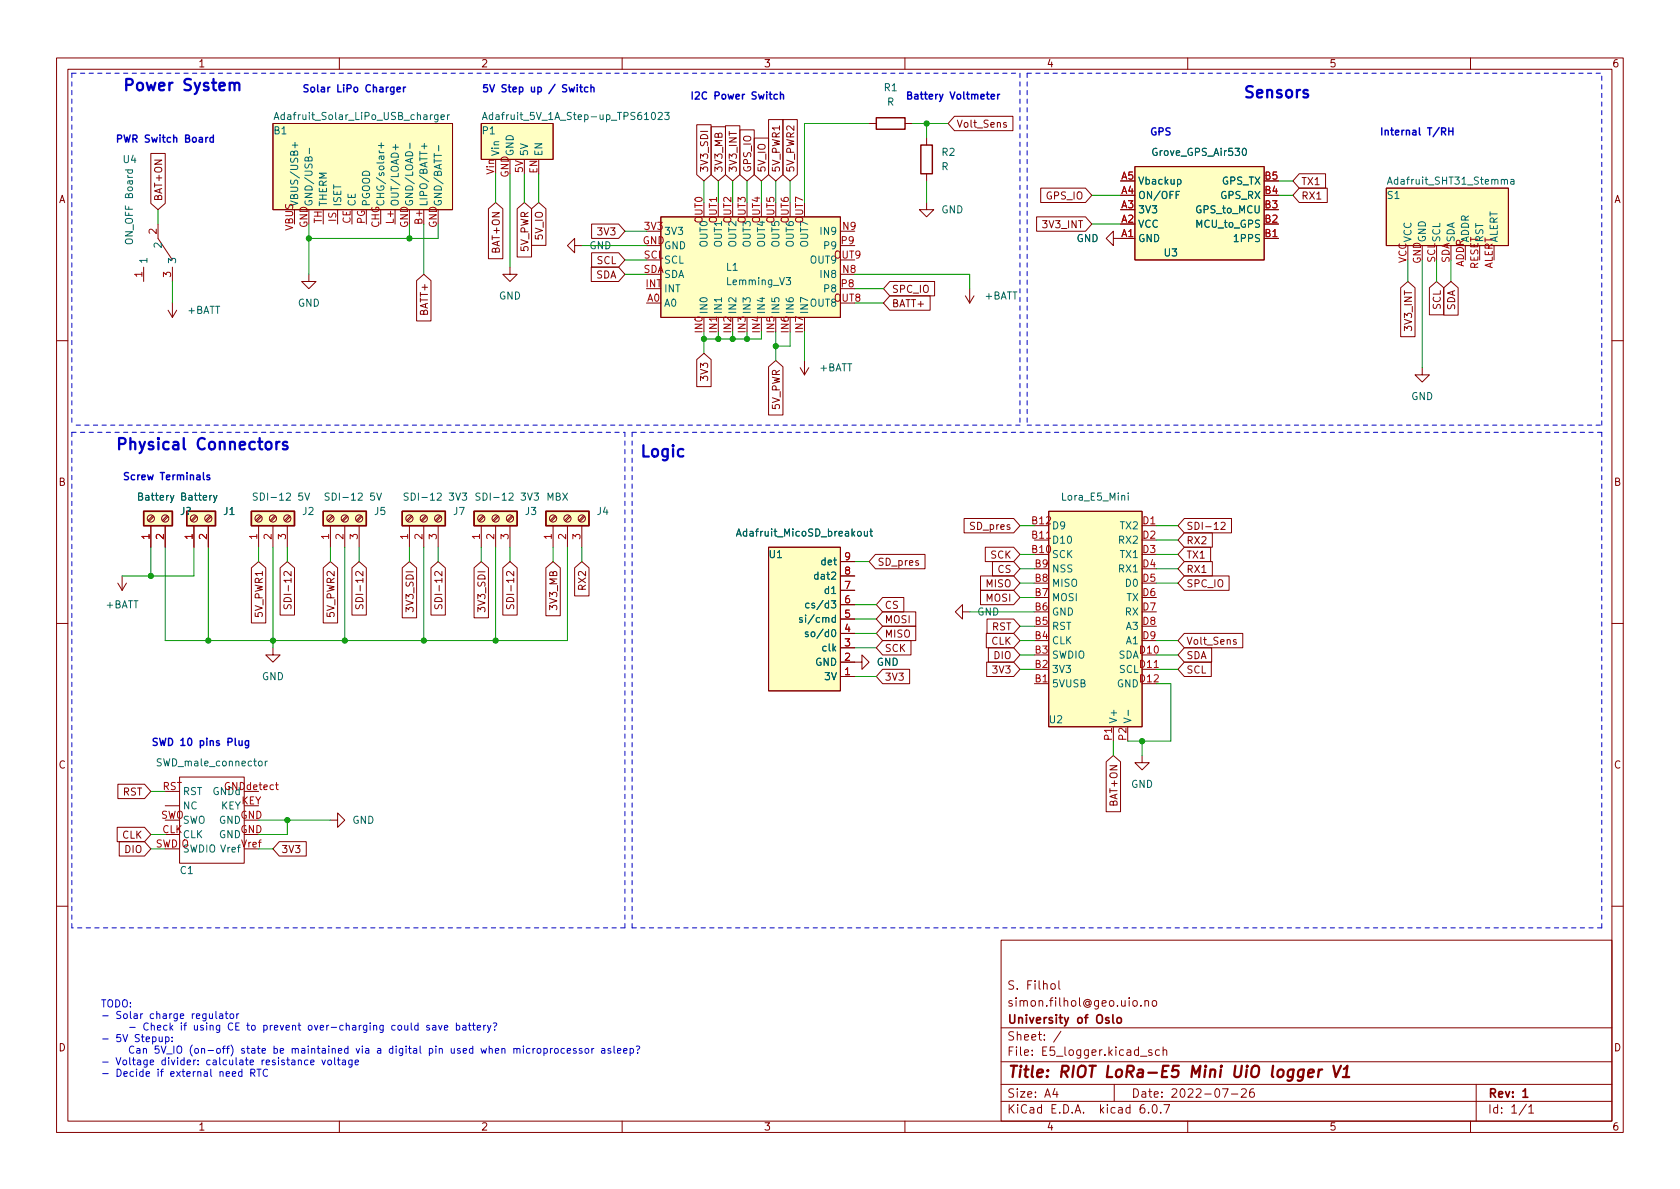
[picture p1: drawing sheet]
<svg xmlns="http://www.w3.org/2000/svg" width="297mm" height="210mm" viewBox="0 0 297 210" stroke-linecap="round" stroke-linejoin="round" font-family="sans-serif">
<g fill="none" stroke="#840000" stroke-width=".18">
<path d="M10 10.2h277v190.1h-277zM12 12.2h273v186.1h-273zM60 10.2v2M110 10.2v2M160 10.2v2M210 10.2v2M260 10.2v2M26.7 27.1h2.5v8.9l-1.3 1.1-1.2-1.1zM27.9 39.6v2.6l2.6 3.8M48.3 21.8h31.7v15.3h-31.7zM85.1 21.8h12.7v6.4h-12.7zM86.4 36.9l1.2-1.1 1.3 1.1v8.8h-2.5z"/>
<path d="M91.4 36.9l1.3-1.1 1.3 1.1v8.5h-2.6zM94 36.9l1.2-1.1 1.3 1.1v6.5h-2.5zM104.6 39.6h4.8l1.1 1.3-1.1 1.3h-4.8zM116.8 38.3h31.8v17.8h-31.8zM123.2 22.1h2.5v8.8l-1.2 1.1-1.3-1.1zM125.7 22.4h2.6v8.5l-1.3 1.1-1.3-1.1zM128.3 22.2h2.5v8.7l-1.3 1.1-1.2-1.1zM130.8 23h2.6v7.9l-1.3 1.1-1.3-1.1zM133.3 24.4h2.6v6.5l-1.3 1.1-1.3-1.1zM135.9 21.1h2.5v9.8l-1.2 1.1-1.3-1.1zM138.4 21.1h2.6v9.8l-1.3 1.1-1.3-1.1zM153.7 21.8h1.2"/>
<path d="M160 21.8h1.3M163.8 35.8v1.3h1.3l-1.3 1.2-1.2-1.2h1.2M163.8 24.4v1.2M163.8 30.7v1.3M168.8 20.6h10.3v2.5h-10.3l-1.2-1.3zM177.9 21.7h-.3l-.2 .1 .1 .2 .4 .1v.3h-.5M183.3 38.3h8.6l1.1 1.3-1.1 1.3h-8.6zM184 33.3h7.9l1.1 1.2-1.1 1.3h-7.9zM200.7 29.5h22.8v16.5h-22.8zM229.7 33.3h5v2.5h-5l-1.1-1.3zM229.7 30.7h4.7v2.6h-4.7l-1.1-1.3zM245.1 33.3h21.6v10.1h-21.6z"/>
<path d="M25.4 47.2v2.6M29.7 54.9l.8 1.2M30.5 47.2v2.6M30.5 53.6v2.5M31.2 54.9l-.7 1.2M54.6 48.5v1.3h1.3l-1.3 1.2-1.3-1.2h1.3M73.7 49.6l1.2-1.1 1.3 1.1v7.2h-2.5zM90.2 47.2v1.3h1.2l-1.2 1.3-1.3-1.3h1.3M101.6 43.4v-1.2l-1.3 1.2 1.3 1.3v-1.3h1.3M104.5 47.2h4.9l1.1 1.3-1.1 1.3h-4.9zM104.6 44.7h4.8l1.1 1.3-1.1 1.2h-4.8zM157.3 49.8h7.9v2.5h-7.9l-1.1-1.3z"/>
<path d="M157.3 52.3h7.2v2.6h-7.2l-1.1-1.3zM170.7 52.3l.7 1.3M171.4 51v2.6M172.2 52.3l-.8 1.3M196.8 42.2v-1.3l-1.2 1.3 1.2 1.2v-1.2h1.3M247.6 50.9l1.3-1.1 1.3 1.1v8.6h-2.6zM252.7 50.9l1.3-1.1 1.3 1.1v4.8h-2.6zM255.3 50.9l1.2-1.1 1.3 1.1v4.8h-2.5zM10 60.2h2M123.2 63.6l1.3-1.1 1.2 1.1v4.8h-2.5zM135.9 64.9l1.3-1.2 1.2 1.2v8.5h-2.5zM141.5 65l.7 1.3"/>
<path d="M142.2 63.7v2.6M143 65l-.8 1.3M251.5 65v1.3h1.2l-1.2 1.3-1.3-1.3h1.3M285 60.2h2M26.7 93v3.8M27 91.2l-.8 .8M27.2 91.4l-.9 .8M29.2 93v3.8M29.5 91.2l-.8 .8M29.7 91.4l-.8 .8M34.3 93v3.8M34.6 91.2l-.8 .8"/>
<path d="M34.8 91.4l-.8 .8M36.8 93v3.8M37.2 91.2l-.9 .8M37.3 91.4l-.8 .8M45.7 93v3.8M46.1 91.2l-.9 .8M46.2 91.4l-.8 .8M48.3 93v3.8M48.6 91.2l-.8 .8M48.8 91.4l-.9 .8M50.8 93v3.8M51.1 91.2l-.8 .8"/>
<path d="M51.3 91.4l-.8 .8M58.4 93v3.8M58.8 91.2l-.9 .8M58.9 91.4l-.8 .8M61 93v3.8M61.3 91.2l-.8 .8M61.5 91.4l-.9 .8M63.5 93v3.8M63.8 91.2l-.8 .8M64 91.4l-.8 .8M72.4 93v3.8M72.7 91.2l-.8 .8"/>
<path d="M72.9 91.4l-.8 .8M74.9 93v3.8M75.3 91.2l-.9 .8M75.4 91.4l-.8 .8M77.5 93v3.8M77.8 91.2l-.8 .8M78 91.4l-.9 .8M85.1 93v3.8M85.4 91.2l-.8 .8M85.6 91.4l-.8 .8M87.6 93v3.8M88 91.2l-.9 .8"/>
<path d="M88.1 91.4l-.8 .8M90.2 93v3.8M90.5 91.2l-.8 .8M90.7 91.4l-.9 .8M97.8 93v3.8M98.1 91.2l-.8 .8M98.3 91.4l-.8 .8M100.3 93v3.8M100.7 91.2l-.9 .8M100.8 91.4l-.8 .8M102.9 93v3.8M103.2 91.2l-.8 .8"/>
<path d="M103.4 91.4l-.9 .8M135.9 96.8h12.7v25.4h-12.7zM148.6 99.3h2.5M154.8 98h8.8v2.6h-8.8l-1.1-1.3zM170.5 91.7h8.7l1.1 1.3-1.1 1.2h-8.7zM174.2 96.8h5l1.1 1.2-1.1 1.3h-5zM175.5 99.3h3.7l1.1 1.3-1.1 1.2h-3.7zM185.4 90.4h16.5v38.1h-16.5zM209.4 91.7h8.3v2.5h-8.3l-1.1-1.2zM209.4 94.2h5v2.6h-5l-1.1-1.3zM209.4 96.8h4.6v2.5h-4.6l-1.1-1.3zM209.4 99.3h5v2.5h-5l-1.1-1.2z"/>
<path d="M215.9 92.5l.5-.1 .2 .3-.8 .9h.8M10 110.2h2M20.8 103.1l.8 1.3M21.6 101.8v2.6M22.4 103.1l-.8 1.3M44.4 100.4l1.3-1.1 1.3 1.1v9.8h-2.6zM48.3 114.5v1.3h1.2l-1.2 1.3-1.3-1.3h1.3M49.5 100.4l1.3-1.1 1.3 1.1v8.4h-2.6zM50.3 106.9l-.1 .5 .1 .2h.4l.2-.6 .3-.1 .3 .3-.1 .4M57.1 100.4l1.3-1.1 1.3 1.1v9.8h-2.6zM62.2 100.4l1.3-1.1 1.3 1.1v8.4h-2.6zM63 106.9l-.1 .5 .1 .2h.4l.2-.6 .3-.1 .3 .3-.1 .4"/>
<path d="M71.1 100.4l1.3-1.1 1.3 1.1v8.8h-2.6zM76.2 100.4l1.3-1.1 1.2 1.1v8.4h-2.5zM76.9 106.9v.5l.1 .2h.3l.3-.6 .3-.1 .2 .3v.4M83.8 100.4l1.3-1.1 1.3 1.1v8.8h-2.6zM88.9 100.4l1.3-1.1 1.2 1.1v8.4h-2.5zM89.6 106.9v.5l.1 .2h.3l.3-.6 .3-.1 .2 .3v.4M96.5 100.4l1.3-1.1 1.3 1.1v8.5h-2.6zM101.6 100.4l1.3-1.1 1.2 1.1v5h-2.5zM148.6 117.1h3.8v-1.3l1.3 1.3-1.3 1.3v-1.3M148.6 119.6h2.5M148.6 114.5h2.5M148.6 112h2.5"/>
<path d="M148.6 109.5h2.5M148.6 106.9h2.5M148.6 104.4h2.5M148.6 101.8h2.5M156.1 108.2h5.8v2.5h-5.8l-1.2-1.2zM156.1 105.7h3.7v2.5h-3.7l-1.2-1.3zM156.1 110.7h5.8v2.6h-5.8l-1.2-1.3zM156.1 113.3h5v2.5h-5l-1.2-1.3zM156.1 118.4h4.7v2.5h-4.7l-1.2-1.3zM170.2 108.2v-1.3l-1.3 1.3 1.3 1.3v-1.3h1.2M173.4 104.4h5.8l1.1 1.3-1.1 1.2h-5.8zM173.4 101.8h5.8l1.1 1.3-1.1 1.3h-5.8z"/>
<path d="M174.4 112h4.8l1.1 1.3-1.1 1.2h-4.8zM174.5 117.1h4.7l1.1 1.3-1.1 1.2h-4.7zM174.5 109.5h4.7l1.1 1.2-1.1 1.3h-4.7zM174.8 114.5h4.4l1.1 1.3-1.1 1.3h-4.4zM209.4 117.1h4.8v2.5h-4.8l-1.1-1.2zM209.4 114.5h4.8v2.6h-4.8l-1.1-1.3zM209.4 112h10.3v2.5h-10.3l-1.1-1.2zM209.4 101.8h7.9v2.6h-7.9l-1.1-1.3zM218.6 113.2l-.3-.1-.2 .2v.2l.5 .1v.3h-.5M285 110.2h2M20.8 138.7h4.8l1.1 1.2-1.1 1.3h-4.8zM31.7 137.4h11.5v15.2h-11.5z"/>
<path d="M195.6 134.7l1.2-1.1 1.3 1.1v8.8h-2.5zM201.9 133.6v1.3h1.3l-1.3 1.2-1.2-1.2h1.2M20.7 146.3h4.9l1.1 1.3-1.1 1.2h-4.9zM21.1 148.8h4.5l1.1 1.3-1.1 1.3h-4.5zM29.2 142.5h2.5M49.4 148.8h4.7v2.6h-4.7l-1.1-1.3zM58.4 145h1.3v-1.2l1.3 1.2-1.3 1.3v-1.3M10 160.2h2M177 166.3h108v32h-108zM185.9 174.1l.2-.2 .4 .2 .1 .5-.2 .3h-.3l-.2-.1zM187.2 173.4v1.3l.2 .2M200.4 177l.4-.1 .3 .3v.4l-.3 .3h-.4l-.1-.3v-.4z"/>
<path d="M201.7 177.8v.1M202.4 177.1l.2-.2 .4 .1 .1 .9M202.4 176.9v1M203.8 177.1l.2-.2 .4 .2 .1 .5-.1 .3h-.4l-.2-.1zM285 160.2h2M60 198.3v2M110 198.3v2M160 198.3v2M177 194.8h108M177 191.8h108M177 187.8h108M177 181.8h108"/>
<path d="M186.5 192.5l-.4 1h1M186.9 193v1M187.6 182.4l-1.3 1.9M197 191.8v3M201.6 186.8h1.2M202.3 195.3a.59 .59 0 0 0-.7 .7v.5l.1 .3h.4l.3-.1v-.5l-.1-.2-.4-.1-.3 .3M203.1 196.7v.1M203.6 185.7l-.3-.1-.2 .2v.3l.5 .1v.4h-.5M203.9 195.4l.2-.1a.81 .81 0 0 1 .6 .7 .81 .81 0 0 1-.3 .8h-.2a.81 .81 0 0 1-.6-.6 .81 .81 0 0 1 .3-.8zM205 185.7l-.4-.1-.3 .3v.4l.1 .3h.6M205.2 196.7v.1M205.6 185.8l.3-.2 .3 .1 .1 .9"/>
<path d="M205.6 185.1v1.5M205.8 195.3h1l-.7 1.5M210 198.3v2M216.1 192.5h1l-.6 1.5M217.7 193.5h1.2M219.5 192.7l.6-.2 .2 .2 .1 .3-1 1h1M221.6 192.5a.59 .59 0 0 0-.7 .7v.5l.2 .3h.4l.2-.1 .1-.5-.2-.2-.4-.1-.3 .3M260 198.3v2M261 191.8v6.5M269.9 195.3l-1.3 1.9M270.3 195.8l.4-.5v1.5M270.3 196.8h.9"/>
<circle cx="26.7" cy="91.7" r=".63"/>
<circle cx="29.2" cy="91.7" r=".63"/>
<circle cx="34.3" cy="91.7" r=".63"/>
<circle cx="36.8" cy="91.7" r=".63"/>
<circle cx="45.7" cy="91.7" r=".63"/>
<circle cx="48.3" cy="91.7" r=".63"/>
<circle cx="50.8" cy="91.7" r=".63"/>
<circle cx="58.4" cy="91.7" r=".63"/>
<circle cx="61" cy="91.7" r=".63"/>
<circle cx="63.5" cy="91.7" r=".63"/>
<circle cx="72.4" cy="91.7" r=".63"/>
<circle cx="74.9" cy="91.7" r=".63"/>
<circle cx="77.5" cy="91.7" r=".63"/>
<circle cx="85.1" cy="91.7" r=".63"/>
<circle cx="87.6" cy="91.7" r=".63"/>
<circle cx="90.2" cy="91.7" r=".63"/>
<circle cx="97.8" cy="91.7" r=".63"/>
<circle cx="100.3" cy="91.7" r=".63"/>
<circle cx="102.9" cy="91.7" r=".63"/>
</g>
<path d="M196.8 179.4v1.3l.2 .2M197.6 180.1l.2-.2 .4 .2 .1 .5-.2 .3h-.3l-.2-.1zM269.3 193l.4-.5v1.5M269.3 194h.8" fill="none" stroke="#840000" stroke-width=".3"/>
<path d="M230.5 189.2a.66 .66 0 0 0-1 .3v.6l.1 .3 .2 .1 .6-.1M230.5 189.1l-.2 1.6a.6 .6 0 0 1-.9 .3M231.3 189.8l1-.2-.1-.4-.1-.1-.6 .1-.2 1 .2 .3 .6-.1M233.2 189.1l-.2 1.4M233.8 189.1l-.4 .1-.2 .3M235.8 188.5l.4 2 .9-2M237.4 190.5h1.2M237.6 189l.6-.5-.2 2" fill="none" stroke="#840000" stroke-width=".4"/>
<g fill="#ffffc2" stroke="#ffffc2" stroke-width=".18">
<path d="M44.4 90.4h7.7v2.6h-7.7z"/>
<path d="M200.7 29.5h22.8v16.5h-22.8z"/>
<path d="M116.8 38.3h31.8v17.8h-31.8z"/>
<path d="M96.5 90.4h7.6v2.6h-7.6z"/>
<path d="M83.8 90.4h7.6v2.6h-7.6z"/>
<path d="M33 90.4h5.1v2.6h-5.1z"/>
<path d="M25.4 90.4h5.1v2.6h-5.1z"/>
<path d="M85.1 21.8h12.7v6.4h-12.7z"/>
<path d="M71.1 90.4h7.6v2.6h-7.6z"/>
<path d="M135.9 96.8h12.7v25.4h-12.7z"/>
<path d="M48.3 21.8h31.7v15.3h-31.7z"/>
<path d="M57.1 90.4h7.7v2.6h-7.7z"/>
<path d="M185.4 90.4h16.5v38.1h-16.5z"/>
<path d="M245.1 33.3h21.6v10.1h-21.6z"/>
</g>
<path d="M154.9 20.8h5.1v2.1h-5.1zM162.8 25.6h2v5.1h-2zM25.4 90.4h5.1v2.6h-5.1zM33 90.4h5.1v2.6h-5.1zM44.4 90.4h7.7v2.6h-7.7zM57.1 90.4h7.7v2.6h-7.7zM71.1 90.4h7.6v2.6h-7.6zM83.8 90.4h7.6v2.6h-7.6zM96.5 90.4h7.6v2.6h-7.6z" fill="none" stroke="#840000" stroke-width=".25"/>
<g fill="none" stroke="#006464" stroke-width=".18">
<path d="M116.4 20l.5-.1 .2 .3-.8 .9h.8M117.5 19.9h.8l-.4 .5 .3 .1v.5l-.1 .1-.6-.1M48.5 21.1l.4-1.2 .4 1.2M48.6 20.8h.6M51.7 25.7h.9M52.2 25.2v1M54.7 26.2v1M66.9 25.7h1M67 26.6l.3 .4M67.4 25.2v1M69.9 25.5v1M72.5 25.3v1"/>
<path d="M74.5 25.9h1M75 25.4v.9M77.4 20.3v1l-.2 .3-.3-.1M77.4 20.4l-.3-.1-.3 .2 .1 .6h.5M77.6 25.7v1M78 20.7l.6-.1-.1-.2-.3-.1-.2 .2v.6h.5M79.1 20.3v.8M79.5 20.3l-.4 .2M85.3 21.1l.4-1.2 .4 1.2M85.4 20.8h.6M208.2 31.8l.4-.1 .2 .3-.1 .5h-.5M208.6 33.8h-.6v1.3"/>
<path d="M219.8 26.3l.2-.1a.68 .68 0 0 1 .4 .7 .68 .68 0 0 1-.4 .6l-.2-.1-.2-.4zM245.3 32.6l.4-1.3 .5 1.3M267.1 31.8h.5l.1 .8M267.7 32l-.4 .1-.2 .2 .2 .3 .4-.1M139 49.1h.8l-.4 .5 .3 .1v.5l-.2 .2-.5-.2M30.7 87.6l-.4 1.2-.2 .1M38.4 87.6l-.5 1.2-.1 .1M45.5 87.2h-.5l-.2 .1v.4l.6 .2 .1 .3-.2 .3-.5-.1M53.9 87.2l.4 1.3 .4-1.3M58.2 87.2h-.5l-.2 .1v.4l.6 .2 .1 .3-.2 .3-.5-.1M66.6 87.2l.4 1.3 .4-1.3M72.2 87.2h-.5l-.2 .1v.4l.5 .2 .2 .3-.3 .3-.5-.1"/>
<path d="M81.7 87.2h.8l-.4 .5 .3 .1v.5l-.1 .2-.6-.2M84.9 87.2h-.5l-.2 .1v.4l.5 .2 .2 .3-.3 .3-.5-.1M94.4 87.2h.8l-.4 .5 .3 .1v.5l-.1 .2-.6-.2M130.2 94.8l.4-1.3 .5 1.3M152.8 94l.1 .7 .3 .1 .2-.1M153.4 94v.8M153.8 94h.5M154 93.5v1.1l.3 .2M199.5 87.2v.1M199.5 87.6v.9M141.8 109.3l-.3-.1-.1 .2v.2l.4 .1v.3h-.4M142.9 111.8l-.3-.1-.2 .2v.2l.5 .1v.3h-.5"/>
<path d="M143 106.7h-.3l-.3 .2 .2 .5h.4M46.9 134.6v.8M47.3 134.6l-.4 .2M198.7 127l1.3 .4-1.3 .4M199.5 125.6v.9"/>
</g>
<g fill="none" stroke="#0000c2" stroke-width=".25">
<path d="M70.2 15.8l.6-.1-.1-.2-.3-.1-.2 .2 .1 .6h.4M71.3 15.4v.9M71.7 15.4l-.4 .2M102.1 15v.1M102.1 15.4v.9M102.5 15.4h.5M102.7 15v1.1l.3 .2M103.9 15.5l-.3-.1-.3 .2 .2 .6h.4M104.5 15.5l.2-.1 .3 .1v.8M104.5 15v1.3M137.4 16.7h-.3l-.3 .2 .2 .6h.4M138 16.8l.2-.1h.3v.8"/>
<path d="M138 16.3v1.2M175.2 17.1l.6-.1v-.3h-.4l-.2 .2 .1 .6h.5M176.4 16.7v.8M176.8 16.7l-.4 .2M37.7 24.4l-.3-.1-.3 .2 .1 .6h.5M37.7 23.9v1.2M254.9 23.3l.6-.1 .1-.2v-.3l-.7-.1v1.3M255.2 23.3l.4 .6M256.2 22.6v1.3M256.2 23.2h.7M256.9 22.6v1.3M37.1 84h-.3l-.2 .2v.1l.5 .2v.3h-.5"/>
<path d="M42.3 131v.8h.3l.2-.1M42.8 131v.8M43.9 131v1l-.2 .2h-.3M43.9 131h-.3l-.3 .2 .2 .6h.4"/>
</g>
<path d="M40.6 14.8a.5 .5 0 0 1 .9 .1v1.1M41.5 14.9l.3-.3 .4 .1 .1 1.3M48.9 78.1v1.4M49.4 78.1a.51 .51 0 0 0-.5 .4M50.8 78.2l-.5-.1-.3 .3 .1 .3 .7 .2 .1 .2-.1 .3-.2 .1-.6-.1" fill="none" stroke="#0000c2" stroke-width=".4"/>
<g fill="none" stroke="#0000c2" stroke-width=".18">
<path d="M37 179.3l.1 .8h.3l.2-.1M37.6 179.3v.8M38.2 178.8v1.1l.2 .2M38.8 179.3h.5l.1 .8M39.4 179.6h-.4l-.2 .2 .2 .3h.4M39.8 179.3h.5M40 178.8v1.1l.3 .2M40.8 179.3h.3l.2 .2v.4l-.2 .2h-.3l-.1-.2zM41.9 179.3v.8M42.2 179.3l-.3 .2M28.1 183.4l.1 .7 .3 .1 .2-.1M28.7 183.4v.8"/>
<path d="M29.3 183.4h.3l.3 .2-.1 .5h-.5M29.3 183.4v1.2M30.4 184.1v.1M30.4 183.4v.1M41.1 189.9l.6-.1-.1-.2-.3-.1-.2 .2v.6h.5M42.8 189.6l-.4-.1-.2 .2 .1 .6h.5M42.8 189.1v1.2M44.3 189.7h.6l.2-.2-.1-.3-.7-.1v1.2M44.6 189.7l.5 .6M45.8 189.1v1.2M47.3 189.2a.6 .6 0 0 0-.8 .4 .6 .6 0 0 0 .6 .7l.2-.1M54.4 187.5l-.3-.1-.3 .3 .2 .5h.4"/>
<path d="M54.9 187.9l.6-.2v-.2l-.4-.1-.2 .2 .1 .6h.5M56.9 187.4l.3 .9 .3-.9M58.1 187.5l.3-.1 .2 .3v.4l-.2 .2-.3-.1-.1-.1zM59.2 187v1.1l.1 .2M59.6 187.4h.5M59.8 187v1.1l.3 .2M60.6 187.5h.4l.1 .8M61.1 187.7l-.4 .1-.2 .2 .2 .3 .4-.1M62.2 187.4v1.1l-.2 .2h-.3M62.2 187.5l-.3-.1-.3 .3 .2 .5h.4M62.8 187.9l.6-.2-.1-.2-.3-.1-.2 .2 .1 .6h.4M69.9 181.4l-.4-.1-.2 .3 .1 .5h.5"/>
<path d="M70.5 181.4l.3-.1 .2 .3v.3l-.2 .3-.3-.1-.2-.2zM71.6 181.3v.8l.3 .1 .2-.2M72.1 181.3v.9M72.7 180.9v1.1l.2 .2M73.9 181.4l-.3-.1-.3 .3 .1 .5h.5M73.9 180.9v1.3M75.9 181.4l-.3-.1-.2 .2 .1 .2 .4 .1v.3h-.5M76.5 181.4h.5l.1 .8M77.1 181.6l-.5 .1-.1 .2 .1 .3 .5-.1M77.5 181.3l.3 .9 .4-.9M78.6 181.7l.6-.1-.1-.2-.3-.1-.2 .2v.6h.5M80.7 181.4l.4-.1 .2 .3-.1 .5h-.5"/>
<path d="M80.7 180.9v1.3M81.8 181.4h.5l.1 .8M82.4 181.6l-.4 .1-.2 .2 .2 .3 .4-.1M82.8 181.3h.5M83 180.9v1.1l.3 .2M83.5 181.3h.5M83.7 180.9v1.1l.3 .2M84.4 181.7l.6-.1-.1-.2-.3-.1-.2 .2v.6h.5M85.5 181.3v.9M85.9 181.3l-.4 .3M86.2 181.3l.3 .9M86.8 181.3l-.4 1.2-.2 .1"/>
<path d="M87.2 181l.4-.1 .2 .2-.3 .6M87.5 182v.2M90.9 185.5l.1-.1 .3 .1 .1 .7M90.9 185.4v.8M91.4 185.6l.2-.2 .3 .1v.7M92.5 185v.1M92.5 185.4v.8M93.7 185.5l-.4-.1-.2 .2 .1 .6h.5M94.2 185.4v.8M94.6 185.4l-.4 .2M95.1 185.5l.3-.1 .2 .2v.4l-.2 .2h-.3l-.1-.2zM96.2 185.5l.3-.1 .3 .2-.1 .6h-.5"/>
<path d="M96.2 185.4v1.3M97.3 185.4v.8M97.7 185.4l-.4 .2M98.2 185.5l.3-.1 .2 .2v.4l-.2 .2h-.3l-.2-.2zM99.8 185.5l-.4-.1-.2 .2 .1 .6h.5M100.3 185.8l.6-.1-.1-.2-.3-.1-.2 .2v.6h.5M101.9 185.5l-.3-.1-.2 .2v.2l.5 .1v.3h-.5M102.9 185.5l-.3-.1-.2 .2 .1 .2 .4 .1v.3h-.5M103.6 185.5l.3-.1 .2 .2v.4l-.2 .2h-.3l-.2-.2zM104.6 185.4v.8M105 185.4l-.4 .2M106.4 185.5h.5v.7"/>
<path d="M106.9 185.7l-.4 .1-.2 .1 .2 .3h.4M108 185.5l-.3-.1-.2 .2v.2l.5 .1v.3h-.5M108.6 185v1.1l.2 .1M109.2 185.8l.6-.1-.1-.2-.3-.1-.2 .2v.6h.5M110.3 185.8l.6-.1-.1-.2-.4-.1-.1 .2v.6h.5M111.4 185.5l.4-.1 .2 .2-.1 .6h-.5M111.4 185.4v1.3M112.5 185h.4l.2 .2-.4 .6M112.7 186.1v.1"/>
</g>
<g fill="none" stroke="#0000c2" stroke-width=".18" stroke-dasharray=".8 .8">
<path d="M12.7 12.9v62.3M12.7 12.9h167.6M180.3 12.9v62.3M181.6 12.9v62.3M181.6 12.9h101.6M12.7 76.4v87.7M12.7 76.4h97.8M110.5 76.4v87.7M111.8 76.4h171.4M111.8 76.4v87.7M180.3 75.2h-167.6M181.6 75.2h101.6"/>
<path d="M283.2 75.2v-62.3M110.5 164.1h-97.8M111.8 164.1h171.4M283.2 164.1v-87.7"/>
</g>
<g fill="none" stroke="#009600" stroke-width=".18">
<path d="M27.9 37.1v2.5M54.6 39.6v8.9M72.4 39.6v2.6M74.9 39.6v8.9M77.5 39.6v2.6h-22.9M87.6 30.7v5.1M90.2 30.7v16.5M92.7 30.7v5.1M95.2 30.7v5.1M124.5 32v3.8M127 32v3.8M129.5 32v3.8"/>
<path d="M132.1 32v3.8M134.6 32v3.8M137.2 32v3.8M139.7 32v3.8M153.7 21.8h-11.5v14M161.3 21.8h6.3M163.8 21.8v2.6M163.8 32v3.8M193 39.6h5.1M193 34.5h5.1M226.1 34.5h2.5M226.1 32h2.5"/>
<path d="M30.5 49.8v3.8M102.9 43.4h11.4M110.5 48.5h3.8M110.5 40.9h3.8M110.5 46h3.8M124.5 58.7v3.8M127 58.7v1.2M129.5 58.7v1.2M132.1 58.7v1.2M134.6 58.7v1.2h-10.1M137.2 58.7v5M139.7 58.7v2.5h-2.5"/>
<path d="M142.2 58.7v5M151.1 48.5h20.3v2.5M151.1 53.6h5.1M151.1 51h5.1M248.9 46v3.8M251.5 46v19M254 46v3.8M256.5 46v3.8M26.7 96.8v5M29.2 96.8v16.5h71.1v-16.5M34.3 96.8v5h-12.7M36.8 96.8v16.5"/>
<path d="M45.7 96.8v2.5M48.3 96.8v17.7M50.8 96.8v2.5M58.4 96.8v2.5M61 96.8v16.5M63.5 96.8v2.5M72.4 96.8v2.5M74.9 96.8v16.5M77.5 96.8v2.5M85.1 96.8v2.5M87.6 96.8v16.5M90.2 96.8v2.5"/>
<path d="M97.8 96.8v2.5M102.9 96.8v2.5M151.1 99.3h2.6M180.3 98h2.6M180.3 93h2.6M204.5 98h3.8M204.5 93h3.8M204.5 95.5h3.8M151.1 119.6h3.8M151.1 109.5h3.8M151.1 112h3.8M151.1 106.9h3.8"/>
<path d="M151.1 114.5h3.8M171.4 108.2h11.5M180.3 105.7h2.6M180.3 103.1h2.6M180.3 100.6h2.6M180.3 113.3h2.6M180.3 110.7h2.6M180.3 118.4h2.6M180.3 115.8h2.6M204.5 103.1h3.8M204.5 100.6h3.8M204.5 113.3h3.8"/>
<path d="M204.5 118.4h3.8M204.5 115.8h3.8M26.7 139.9h2.5M196.8 131.1v2.5M201.9 131.1v2.5M204.5 120.9h2.5v10.2h-7.6M26.7 147.6h2.5M26.7 150.1h2.5M45.7 145h12.7M45.7 150.1h2.6M50.8 145v2.6h-5.1"/>
</g>
<g fill="#009600" stroke="#009600" stroke-width=".18">
<circle cx="50.8" cy="145" r=".46"/>
<circle cx="74.9" cy="113.3" r=".46"/>
<circle cx="87.6" cy="113.3" r=".46"/>
<circle cx="137.2" cy="61.2" r=".46"/>
<circle cx="129.5" cy="59.9" r=".46"/>
<circle cx="132.1" cy="59.9" r=".46"/>
<circle cx="127" cy="59.9" r=".46"/>
<circle cx="124.5" cy="59.9" r=".46"/>
<circle cx="163.8" cy="21.8" r=".46"/>
<circle cx="54.6" cy="42.2" r=".46"/>
<circle cx="72.4" cy="42.2" r=".46"/>
<circle cx="26.7" cy="101.8" r=".46"/>
<circle cx="36.8" cy="113.3" r=".46"/>
<circle cx="48.3" cy="113.3" r=".46"/>
<circle cx="61" cy="113.3" r=".46"/>
<circle cx="201.9" cy="131.1" r=".46"/>
</g>
<g font-size="2.8" fill="#0000c2">
<text x="21.6" y="16.1">Power System</text>
<text x="219.7" y="17.3">Sensors</text>
<text x="20.3" y="79.6">Physical Connectors</text>
<text x="113" y="80.8">Logic</text>
</g>
<text font-size="2.8" fill="#840000" x="178" y="190.6">Title: RIOT LoRa-E5 Mini UiO logger V1</text>
<g font-size="2.1" fill="#840000">
<text x="178" y="178">simon.filhol@geo.uio.no</text>
<text x="178" y="175">S. Filhol</text>
<text x="178" y="184">Sheet: /</text>
<text x="178" y="181">University of Oslo</text>
<text x="178" y="186.7">File: E5_logger.kicad_sch</text>
<text x="178" y="196.9">KiCad E.D.A. kicad 6.0.7</text>
<text x="178" y="194.1">Size: A4</text>
<text x="200" y="194.1">Date: 2022-07-26</text>
<text x="263" y="194.1">Rev: 1</text>
<text x="263" y="196.9">Id: 1/1</text>
</g>
<g font-size="1.8" fill="#840000">
<text x="35" y="11.9">1</text>
<text x="85" y="11.9">2</text>
<text x="135" y="11.9">3</text>
<text x="185" y="11.9">4</text>
<text x="235" y="11.9">5</text>
<text x="285" y="11.9">6</text>
<text x="169.1" y="22.6">Volt_Sens</text>
<text x="10.3" y="35.9">A</text>
<text x="28.7" y="35.6" transform="rotate(-90 28.7 35.6)">BAT+ON</text>
<text x="125.2" y="30.6" transform="rotate(-90 125.2 30.6)">3V3_SDI</text>
<text x="127.7" y="30.6" transform="rotate(-90 127.7 30.6)">3V3_MB</text>
<text x="130.3" y="30.6" transform="rotate(-90 130.3 30.6)">3V3_INT</text>
<text x="132.8" y="30.6" transform="rotate(-90 132.8 30.6)">GPS_IO</text>
<text x="135.3" y="30.6" transform="rotate(-90 135.3 30.6)">5V_IO</text>
<text x="137.9" y="30.6" transform="rotate(-90 137.9 30.6)">5V_PWR1</text>
<text x="140.4" y="30.6" transform="rotate(-90 140.4 30.6)">5V_PWR2</text>
<text x="185" y="35.3">GPS_IO</text>
<text x="230" y="35.3">RX1</text>
<text x="230" y="32.7">TX1</text>
<text x="285.3" y="35.9">A</text>
<text x="105.9" y="41.6">3V3</text>
<text x="184.6" y="40.3">3V3_INT</text>
<text x="88.4" y="44.6" transform="rotate(-90 88.4 44.6)">BAT+ON</text>
<text x="93.4" y="44.5" transform="rotate(-90 93.4 44.5)">5V_PWR</text>
<text x="96" y="42.3" transform="rotate(-90 96 42.3)">5V_IO</text>
<text x="105.5" y="46.7">SCL</text>
<text x="105.3" y="49.2">SDA</text>
<text x="157.6" y="51.8">SPC_IO</text>
<text x="75.7" y="55.7" transform="rotate(-90 75.7 55.7)">BATT+</text>
<text x="157.6" y="54.3">BATT+</text>
<text x="249.6" y="58.2" transform="rotate(-90 249.6 58.2)">3V3_INT</text>
<text x="254.7" y="54.7" transform="rotate(-90 254.7 54.7)">SCL</text>
<text x="257.3" y="54.9" transform="rotate(-90 257.3 54.9)">SDA</text>
<text x="125.2" y="67.1" transform="rotate(-90 125.2 67.1)">3V3</text>
<text x="137.9" y="72.5" transform="rotate(-90 137.9 72.5)">5V_PWR</text>
<text x="10.3" y="85.9">B</text>
<text x="285.3" y="85.9">B</text>
<text x="171.7" y="93.7">SD_pres</text>
<text x="209.7" y="93.7">SDI-12</text>
<text x="155.1" y="100">SD_pres</text>
<text x="175.2" y="98.8">SCK</text>
<text x="176.5" y="101.3">CS</text>
<text x="209.7" y="96.2">RX2</text>
<text x="209.7" y="98.8">TX1</text>
<text x="209.7" y="101.3">RX1</text>
<text x="51.5" y="106.2" transform="rotate(-90 51.5 106.2)">SDI-12</text>
<text x="64.2" y="106.2" transform="rotate(-90 64.2 106.2)">SDI-12</text>
<text x="73.1" y="107.8" transform="rotate(-90 73.1 107.8)">3V3_SDI</text>
<text x="78.2" y="106.2" transform="rotate(-90 78.2 106.2)">SDI-12</text>
<text x="85.8" y="107.8" transform="rotate(-90 85.8 107.8)">3V3_SDI</text>
<text x="90.9" y="106.2" transform="rotate(-90 90.9 106.2)">SDI-12</text>
<text x="98.5" y="107.6" transform="rotate(-90 98.5 107.6)">3V3_MB</text>
<text x="103.6" y="104.2" transform="rotate(-90 103.6 104.2)">RX2</text>
<text x="156.4" y="107.7">CS</text>
<text x="174.4" y="106.4">MOSI</text>
<text x="174.4" y="103.8">MISO</text>
<text x="209.7" y="103.8">SPC_IO</text>
<text x="46.4" y="109" transform="rotate(-90 46.4 109)">5V_PWR1</text>
<text x="59.1" y="109" transform="rotate(-90 59.1 109)">5V_PWR2</text>
<text x="156.4" y="110.2">MOSI</text>
<text x="156.4" y="112.7">MISO</text>
<text x="175.4" y="111.5">RST</text>
<text x="156.4" y="115.3">SCK</text>
<text x="175.3" y="114">CLK</text>
<text x="175.8" y="119.1">3V3</text>
<text x="175.8" y="116.5">DIO</text>
<text x="209.7" y="119.1">SCL</text>
<text x="209.7" y="116.5">SDA</text>
<text x="209.7" y="114">Volt_Sens</text>
<text x="156.4" y="120.4">3V3</text>
<text x="10.3" y="135.9">C</text>
<text x="285.3" y="135.9">C</text>
<text x="21.7" y="140.7">RST</text>
<text x="197.6" y="142.3" transform="rotate(-90 197.6 142.3)">BAT+ON</text>
<text x="21.6" y="148.3">CLK</text>
<text x="22.1" y="150.8">DIO</text>
<text x="49.7" y="150.8">3V3</text>
<text x="10.3" y="185.9">D</text>
<text x="285.3" y="185.9">D</text>
<text x="35" y="199.9">1</text>
<text x="85" y="199.9">2</text>
<text x="135" y="199.9">3</text>
<text x="185" y="199.9">4</text>
<text x="235" y="199.9">5</text>
<text x="285" y="199.9">6</text>
</g>
<g font-size="1.8" fill="#0000c2">
<text x="53.3" y="16.3">Solar LiPo Charger</text>
<text x="85.1" y="16.3">5V Step up / Switch</text>
<text x="121.9" y="17.6">I2C Power Switch</text>
<text x="160" y="17.6">Battery Voltmeter</text>
<text x="203.2" y="23.9">GPS</text>
<text x="243.8" y="23.9">Internal T/RH</text>
<text x="20.3" y="25.2">PWR Switch Board</text>
<text x="21.6" y="84.9">Screw Terminals</text>
<text x="26.7" y="131.9">SWD 10 pins Plug</text>
<text x="17.8" y="178.1">TODO:</text>
<text x="17.8" y="180.2">- Solar charge regulator</text>
<text x="17.8" y="184.3">- 5V Stepup:</text>
<text x="18.3" y="182.2">- Check if using CE to prevent over-charging could save battery?</text>
<text x="17.8" y="188.4">- Voltage divider: calculate resistance voltage</text>
<text x="17.8" y="190.4">- Decide if external need RTC</text>
<text x="18.3" y="186.3">Can 5V_IO (on-off) state be maintained via a digital pin used when microprocessor asleep?</text>
</g>
<g font-size="1.8" fill="#006464">
<text x="156.3" y="16.1">R1</text>
<text x="48.4" y="23.7">B1</text>
<text x="49.4" y="21.2">Adafruit_Solar_LiPo_USB_charger</text>
<text x="85.3" y="23.7">P1</text>
<text x="86.8" y="21.2">Adafruit_5V_1A_Step-up_TPS61023</text>
<text x="156.8" y="18.7">R</text>
<text x="21.8" y="28.8">U4</text>
<text x="88.3" y="27.7" transform="rotate(-90 88.3 27.7)">Vin</text>
<text x="90.8" y="27.7" transform="rotate(-90 90.8 27.7)">GND</text>
<text x="93.3" y="27.7" transform="rotate(-90 93.3 27.7)">5V</text>
<text x="95.9" y="27.7" transform="rotate(-90 95.9 27.7)">EN</text>
<text x="166.6" y="27.6">R2</text>
<text x="204" y="27.6">Grove_GPS_Air530</text>
<text x="166.4" y="30.1">R</text>
<text x="201.2" y="35.2">ON/OFF</text>
<text x="201.2" y="32.6">Vbackup</text>
<text x="215.8" y="35.2">GPS_RX</text>
<text x="216" y="32.6">GPS_TX</text>
<text x="245.3" y="35.2">S1</text>
<text x="246" y="32.6">Adafruit_SHT31_Stemma</text>
<text x="52.7" y="36.6" transform="rotate(-90 52.7 36.6)">VBUS/USB+</text>
<text x="55.2" y="36.6" transform="rotate(-90 55.2 36.6)">GND/USB-</text>
<text x="57.8" y="36.6" transform="rotate(-90 57.8 36.6)">THERM</text>
<text x="60.3" y="36.6" transform="rotate(-90 60.3 36.6)">ISET</text>
<text x="62.9" y="36.6" transform="rotate(-90 62.9 36.6)">CE</text>
<text x="65.4" y="36.6" transform="rotate(-90 65.4 36.6)">PGOOD</text>
<text x="67.9" y="36.6" transform="rotate(-90 67.9 36.6)">CHG/solar+</text>
<text x="70.5" y="36.6" transform="rotate(-90 70.5 36.6)">OUT/LOAD+</text>
<text x="73" y="36.6" transform="rotate(-90 73 36.6)">GND/LOAD-</text>
<text x="75.6" y="36.6" transform="rotate(-90 75.6 36.6)">LIPO/BATT+</text>
<text x="78.1" y="36.6" transform="rotate(-90 78.1 36.6)">GND/BATT-</text>
<text x="117.3" y="41.5">3V3</text>
<text x="145.3" y="41.5">IN9</text>
<text x="166.4" y="37.7">GND</text>
<text x="201.2" y="40.3">VCC</text>
<text x="201.2" y="37.7">3V3</text>
<text x="211.6" y="40.3">MCU_to_GPS</text>
<text x="211.6" y="37.7">GPS_to_MCU</text>
<text x="23.5" y="42.9" transform="rotate(-90 23.5 42.9)">ON_OFF Board</text>
<text x="26" y="46.7" transform="rotate(-90 26 46.7)">1</text>
<text x="28.6" y="43.6" transform="rotate(-90 28.6 43.6)">2</text>
<text x="31.1" y="46.7" transform="rotate(-90 31.1 46.7)">3</text>
<text x="104.2" y="44.1">GND</text>
<text x="117.3" y="44.1">GND</text>
<text x="117.3" y="46.6">SCL</text>
<text x="125.1" y="43.6" transform="rotate(-90 125.1 43.6)">OUT0</text>
<text x="127.6" y="43.6" transform="rotate(-90 127.6 43.6)">OUT1</text>
<text x="128.4" y="47.9">L1</text>
<text x="130.2" y="43.6" transform="rotate(-90 130.2 43.6)">OUT2</text>
<text x="132.7" y="43.6" transform="rotate(-90 132.7 43.6)">OUT3</text>
<text x="135.3" y="43.6" transform="rotate(-90 135.3 43.6)">OUT4</text>
<text x="137.8" y="43.6" transform="rotate(-90 137.8 43.6)">OUT5</text>
<text x="140.3" y="43.6" transform="rotate(-90 140.3 43.6)">OUT6</text>
<text x="142.9" y="43.6" transform="rotate(-90 142.9 43.6)">OUT7</text>
<text x="143.4" y="46.6">OUT9</text>
<text x="145.9" y="44.1">P9</text>
<text x="190.3" y="42.8">GND</text>
<text x="201.2" y="42.8">GND</text>
<text x="205.9" y="45.3">U3</text>
<text x="218.5" y="42.8">1PPS</text>
<text x="249.6" y="42.9" transform="rotate(-90 249.6 42.9)">VCC</text>
<text x="252.1" y="42.9" transform="rotate(-90 252.1 42.9)">GND</text>
<text x="254.6" y="42.9" transform="rotate(-90 254.6 42.9)">SCL</text>
<text x="257.2" y="42.9" transform="rotate(-90 257.2 42.9)">SDA</text>
<text x="262.3" y="42.9" transform="rotate(-90 262.3 42.9)">RST</text>
<text x="264.8" y="42.9" transform="rotate(-90 264.8 42.9)">ALERT</text>
<text x="88.2" y="53">GND</text>
<text x="117.3" y="51.7">INT</text>
<text x="117.3" y="49.1">SDA</text>
<text x="128.7" y="50.4">Lemming_V3</text>
<text x="145.3" y="49.1">IN8</text>
<text x="145.9" y="51.7">P8</text>
<text x="174.1" y="53">+BATT</text>
<text x="33.2" y="55.5">+BATT</text>
<text x="52.6" y="54.2">GND</text>
<text x="117.3" y="54.2">A0</text>
<text x="125.1" y="55.6" transform="rotate(-90 125.1 55.6)">IN0</text>
<text x="127.6" y="55.6" transform="rotate(-90 127.6 55.6)">IN1</text>
<text x="130.2" y="55.6" transform="rotate(-90 130.2 55.6)">IN2</text>
<text x="132.7" y="55.6" transform="rotate(-90 132.7 55.6)">IN3</text>
<text x="135.3" y="55.6" transform="rotate(-90 135.3 55.6)">IN4</text>
<text x="137.8" y="55.6" transform="rotate(-90 137.8 55.6)">IN5</text>
<text x="140.3" y="55.6" transform="rotate(-90 140.3 55.6)">IN6</text>
<text x="142.9" y="55.6" transform="rotate(-90 142.9 55.6)">IN7</text>
<text x="143.4" y="54.2">OUT8</text>
<text x="144.9" y="65.7">+BATT</text>
<text x="249.5" y="70.7">GND</text>
<text x="24.5" y="88.5">Battery</text>
<text x="32.1" y="88.5">Battery</text>
<text x="45.6" y="88.5">SDI-12 5V</text>
<text x="58.3" y="88.5">SDI-12 5V</text>
<text x="72.4" y="88.5">SDI-12 3V3</text>
<text x="85.1" y="88.5">SDI-12 3V3</text>
<text x="96.6" y="88.5">MBX</text>
<text x="187.9" y="88.5">Lora_E5_Mini</text>
<text x="31.8" y="91.1">J?</text>
<text x="39.6" y="91.1">J1</text>
<text x="53.5" y="91.1">J2</text>
<text x="66.2" y="91.1">J5</text>
<text x="80.2" y="91.1">J7</text>
<text x="92.9" y="91.1">J3</text>
<text x="105.6" y="91.1">J4</text>
<text x="130.9" y="94.9">Adafruit_MicoSD_breakout</text>
<text x="185.9" y="93.6">D9</text>
<text x="198.2" y="93.6">TX2</text>
<text x="136" y="98.7">U1</text>
<text x="145.4" y="99.9">det</text>
<text x="185.9" y="98.7">SCK</text>
<text x="185.9" y="96.1">D10</text>
<text x="185.9" y="101.2">NSS</text>
<text x="198" y="96.1">RX2</text>
<text x="198" y="101.2">RX1</text>
<text x="198.2" y="98.7">TX1</text>
<text x="18.7" y="107.6">+BATT</text>
<text x="143.6" y="107.6">cs/d3</text>
<text x="144.4" y="102.5">dat2</text>
<text x="146" y="105">d1</text>
<text x="185.9" y="106.3">MOSI</text>
<text x="185.9" y="103.8">MISO</text>
<text x="199.2" y="103.8">D0</text>
<text x="199.2" y="106.3">TX</text>
<text x="142.5" y="110.1">si/cmd</text>
<text x="143.5" y="112.6">so/d0</text>
<text x="172.8" y="108.8">GND</text>
<text x="185.9" y="113.9">CLK</text>
<text x="185.9" y="111.4">RST</text>
<text x="185.9" y="108.8">GND</text>
<text x="199" y="108.8">RX</text>
<text x="199.2" y="111.4">A3</text>
<text x="199.2" y="113.9">A1</text>
<text x="144.2" y="117.7">GND</text>
<text x="145.6" y="115.2">clk</text>
<text x="155" y="117.7">GND</text>
<text x="185.9" y="119">3V3</text>
<text x="185.9" y="116.5">SWDIO</text>
<text x="197.7" y="116.5">SDA</text>
<text x="197.9" y="119">SCL</text>
<text x="46.3" y="120.3">GND</text>
<text x="145.9" y="120.3">3V</text>
<text x="185.9" y="121.5">5VUSB</text>
<text x="197.5" y="121.5">GND</text>
<text x="185.6" y="127.9">U2</text>
<text x="197.5" y="128" transform="rotate(-90 197.5 128)">V+</text>
<text x="28.1" y="135.5">SWD_male_connector</text>
<text x="32.3" y="143.1">NC</text>
<text x="32.3" y="140.6">RST</text>
<text x="37.7" y="140.6">GNDd</text>
<text x="39" y="143.1">KEY</text>
<text x="200" y="139.3">GND</text>
<text x="32.3" y="148.2">CLK</text>
<text x="32.3" y="145.7">SWO</text>
<text x="38.7" y="148.2">GND</text>
<text x="38.7" y="145.7">GND</text>
<text x="62.3" y="145.7">GND</text>
<text x="31.9" y="154.6">C1</text>
<text x="32.3" y="150.7">SWDIO Vref</text>
</g>
<g font-size="1.8" fill="#a90000">
<text x="87.4" y="30.8" transform="rotate(-90 87.4 30.8)">Vin</text>
<text x="89.9" y="31.4" transform="rotate(-90 89.9 31.4)">GND</text>
<text x="92.5" y="30.5" transform="rotate(-90 92.5 30.5)">5V</text>
<text x="95" y="30.7" transform="rotate(-90 95 30.7)">EN</text>
<text x="198.3" y="34.3">A4</text>
<text x="198.3" y="31.7">A5</text>
<text x="223.7" y="34.3">B4</text>
<text x="223.7" y="31.7">B5</text>
<text x="27.7" y="41.4" transform="rotate(-90 27.7 41.4)">2</text>
<text x="51.8" y="40.8" transform="rotate(-90 51.8 40.8)">VBUS</text>
<text x="54.4" y="40.3" transform="rotate(-90 54.4 40.3)">GND</text>
<text x="56.9" y="39.5" transform="rotate(-90 56.9 39.5)">TH</text>
<text x="59.4" y="39.2" transform="rotate(-90 59.4 39.2)">IS</text>
<text x="62" y="39.6" transform="rotate(-90 62 39.6)">CE</text>
<text x="64.5" y="39.6" transform="rotate(-90 64.5 39.6)">PG</text>
<text x="67.1" y="40.3" transform="rotate(-90 67.1 40.3)">CHG</text>
<text x="69.6" y="39.4" transform="rotate(-90 69.6 39.4)">L+</text>
<text x="72.1" y="40.3" transform="rotate(-90 72.1 40.3)">GND</text>
<text x="74.7" y="39.5" transform="rotate(-90 74.7 39.5)">B+</text>
<text x="77.2" y="40.3" transform="rotate(-90 77.2 40.3)">GND</text>
<text x="114" y="40.6">3V3</text>
<text x="124.2" y="39.4" transform="rotate(-90 124.2 39.4)">OUT0</text>
<text x="126.7" y="39.4" transform="rotate(-90 126.7 39.4)">OUT1</text>
<text x="129.3" y="39.4" transform="rotate(-90 129.3 39.4)">OUT2</text>
<text x="131.8" y="39.4" transform="rotate(-90 131.8 39.4)">OUT3</text>
<text x="134.4" y="39.4" transform="rotate(-90 134.4 39.4)">OUT4</text>
<text x="136.9" y="39.4" transform="rotate(-90 136.9 39.4)">OUT5</text>
<text x="139.4" y="39.4" transform="rotate(-90 139.4 39.4)">OUT6</text>
<text x="142" y="39.4" transform="rotate(-90 142 39.4)">OUT7</text>
<text x="148.5" y="40.6">IN9</text>
<text x="198.3" y="41.9">A1</text>
<text x="198.3" y="39.4">A2</text>
<text x="198.3" y="36.8">A3</text>
<text x="223.7" y="41.9">B1</text>
<text x="223.7" y="39.4">B2</text>
<text x="223.7" y="36.8">B3</text>
<text x="113.6" y="43.2">GND</text>
<text x="113.8" y="45.7">SCL</text>
<text x="147.5" y="45.7">OUT9</text>
<text x="148.8" y="43.2">P9</text>
<text x="248.7" y="46.6" transform="rotate(-90 248.7 46.6)">VCC</text>
<text x="251.2" y="46.7" transform="rotate(-90 251.2 46.7)">GND</text>
<text x="253.7" y="46.5" transform="rotate(-90 253.7 46.5)">SCL</text>
<text x="256.3" y="46.6" transform="rotate(-90 256.3 46.6)">SDA</text>
<text x="258.8" y="47.3" transform="rotate(-90 258.8 47.3)">ADDR</text>
<text x="259.7" y="42.9" transform="rotate(-90 259.7 42.9)">ADDR</text>
<text x="261.4" y="47.6" transform="rotate(-90 261.4 47.6)">RESET</text>
<text x="263.9" y="47.6" transform="rotate(-90 263.9 47.6)">ALERT</text>
<text x="25.1" y="49" transform="rotate(-90 25.1 49)">1</text>
<text x="30.2" y="49" transform="rotate(-90 30.2 49)">3</text>
<text x="113.7" y="48.3">SDA</text>
<text x="114.1" y="50.8">INT</text>
<text x="114.4" y="53.3">A0</text>
<text x="147.5" y="53.3">OUT8</text>
<text x="148.5" y="48.3">IN8</text>
<text x="148.8" y="50.8">P8</text>
<text x="124.2" y="58.8" transform="rotate(-90 124.2 58.8)">IN0</text>
<text x="126.7" y="58.8" transform="rotate(-90 126.7 58.8)">IN1</text>
<text x="129.3" y="58.8" transform="rotate(-90 129.3 58.8)">IN2</text>
<text x="131.8" y="58.8" transform="rotate(-90 131.8 58.8)">IN3</text>
<text x="134.4" y="58.8" transform="rotate(-90 134.4 58.8)">IN4</text>
<text x="136.9" y="58.8" transform="rotate(-90 136.9 58.8)">IN5</text>
<text x="139.4" y="58.8" transform="rotate(-90 139.4 58.8)">IN6</text>
<text x="142" y="58.8" transform="rotate(-90 142 58.8)">IN7</text>
<text x="26.4" y="95.4" transform="rotate(-90 26.4 95.4)">1</text>
<text x="29" y="95.4" transform="rotate(-90 29 95.4)">2</text>
<text x="34" y="95.4" transform="rotate(-90 34 95.4)">1</text>
<text x="36.6" y="95.4" transform="rotate(-90 36.6 95.4)">2</text>
<text x="45.5" y="95.4" transform="rotate(-90 45.5 95.4)">1</text>
<text x="48" y="95.4" transform="rotate(-90 48 95.4)">2</text>
<text x="50.5" y="95.4" transform="rotate(-90 50.5 95.4)">3</text>
<text x="58.2" y="95.4" transform="rotate(-90 58.2 95.4)">1</text>
<text x="60.7" y="95.4" transform="rotate(-90 60.7 95.4)">2</text>
<text x="63.2" y="95.4" transform="rotate(-90 63.2 95.4)">3</text>
<text x="72.1" y="95.4" transform="rotate(-90 72.1 95.4)">1</text>
<text x="74.7" y="95.4" transform="rotate(-90 74.7 95.4)">2</text>
<text x="77.2" y="95.4" transform="rotate(-90 77.2 95.4)">3</text>
<text x="84.8" y="95.4" transform="rotate(-90 84.8 95.4)">1</text>
<text x="87.4" y="95.4" transform="rotate(-90 87.4 95.4)">2</text>
<text x="89.9" y="95.4" transform="rotate(-90 89.9 95.4)">3</text>
<text x="97.5" y="95.4" transform="rotate(-90 97.5 95.4)">1</text>
<text x="100.1" y="95.4" transform="rotate(-90 100.1 95.4)">2</text>
<text x="102.6" y="95.4" transform="rotate(-90 102.6 95.4)">3</text>
<text x="182.5" y="95.2">B11</text>
<text x="182.5" y="92.7">B12</text>
<text x="202.1" y="92.7">D1</text>
<text x="202.1" y="95.2">D2</text>
<text x="149.4" y="101.6">8</text>
<text x="149.4" y="99.1">9</text>
<text x="182.5" y="97.8">B10</text>
<text x="183" y="100.3">B9</text>
<text x="202.1" y="97.8">D3</text>
<text x="202.1" y="100.3">D4</text>
<text x="149.4" y="106.7">6</text>
<text x="149.4" y="104.1">7</text>
<text x="183" y="107.9">B6</text>
<text x="183" y="105.4">B7</text>
<text x="183" y="102.9">B8</text>
<text x="202.1" y="102.9">D5</text>
<text x="202.1" y="105.4">D6</text>
<text x="202.1" y="107.9">D7</text>
<text x="149.4" y="111.8">4</text>
<text x="149.4" y="109.2">5</text>
<text x="183" y="113">B4</text>
<text x="183" y="110.5">B5</text>
<text x="202.1" y="110.5">D8</text>
<text x="202.1" y="113">D9</text>
<text x="149.4" y="119.4">1</text>
<text x="149.4" y="116.8">2</text>
<text x="149.4" y="114.3">3</text>
<text x="183" y="118.1">B2</text>
<text x="183" y="115.6">B3</text>
<text x="201.6" y="115.6">D10</text>
<text x="201.6" y="118.1">D11</text>
<text x="183" y="120.6">B1</text>
<text x="201.6" y="120.6">D12</text>
<text x="196.6" y="130.9" transform="rotate(-90 196.6 130.9)">P1</text>
<text x="199.1" y="130.9" transform="rotate(-90 199.1 130.9)">P2</text>
<text x="28.7" y="139.7">RST</text>
<text x="39.9" y="139.7">GNDdetect</text>
<text x="42.6" y="142.2">KEY</text>
<text x="27.5" y="149.9">SWDIO</text>
<text x="28.4" y="144.8">SWO</text>
<text x="28.7" y="147.3">CLK</text>
<text x="42.5" y="147.3">GND</text>
<text x="42.5" y="144.8">GND</text>
<text x="42.7" y="149.9">Vref</text>
</g>
</svg>
